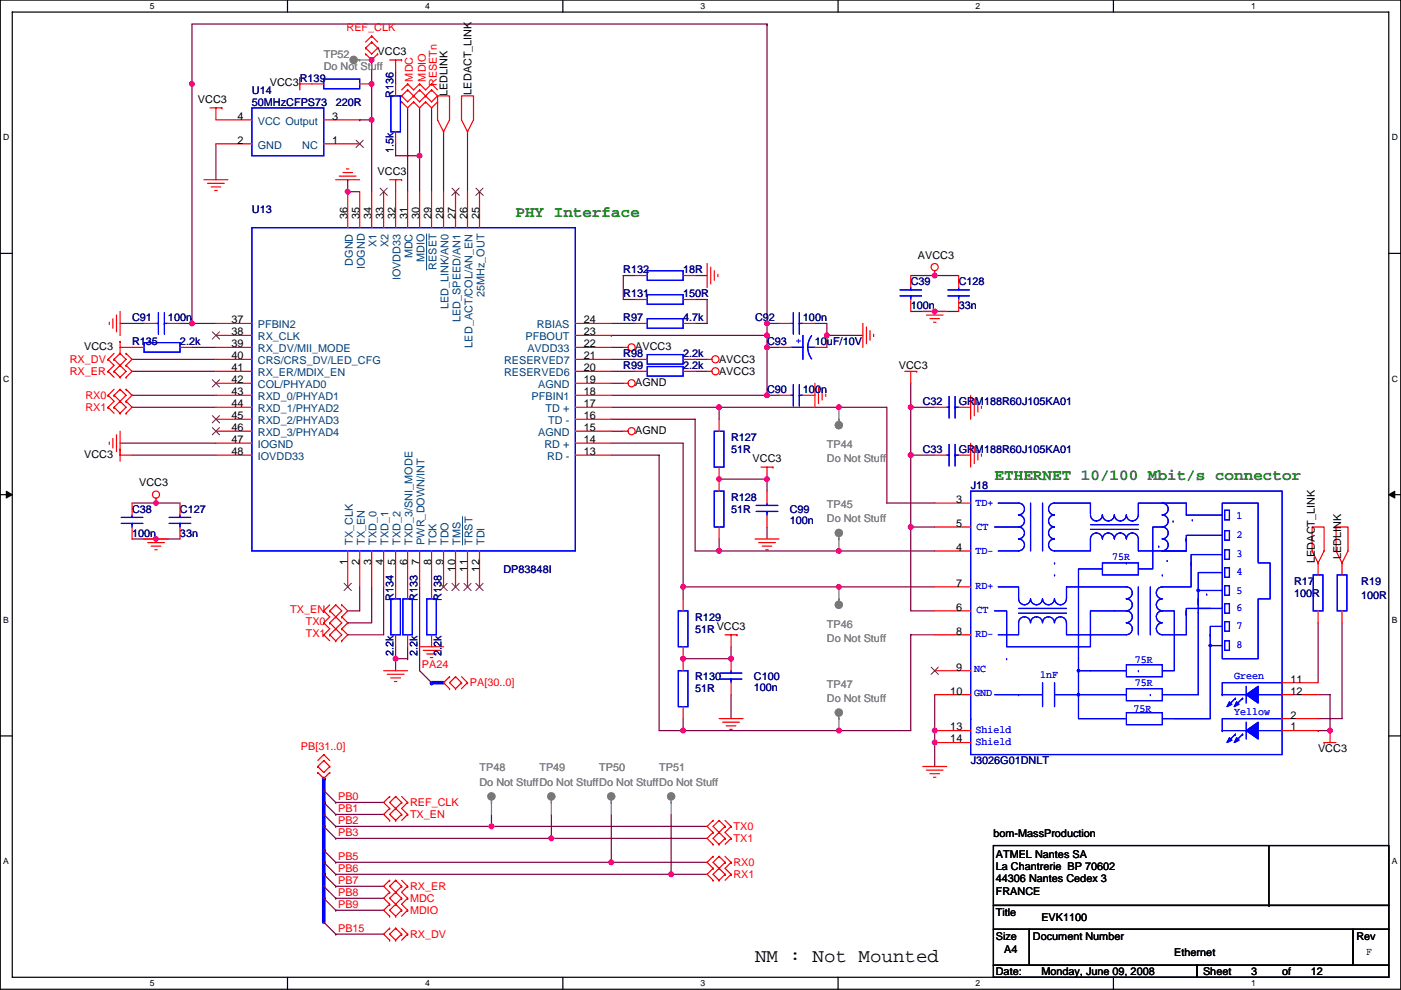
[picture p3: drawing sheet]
<svg xmlns="http://www.w3.org/2000/svg" width="297mm" height="210mm" viewBox="0 0 297 210" stroke-linecap="round" stroke-linejoin="round" font-family="sans-serif">
<path d="M.1 0h296.9v209.8h-296.9zM2.6 2.6h291.8v204.7h-291.8z" fill="none" stroke="#000" stroke-width=".25"/>
<g fill="#fff">
<path d="M31.8 .3h1v2h-1z"/>
<path d="M31.8 207.5h1v2.1h-1z"/>
</g>
<path d="M61 0v2.6M61 207.3v2.5" fill="none" stroke="#000" stroke-width=".25"/>
<g fill="#fff">
<path d="M90.1 .3h1v2h-1z"/>
<path d="M90.1 207.5h1v2.1h-1z"/>
</g>
<path d="M119.3 0v2.6M119.3 207.3v2.5" fill="none" stroke="#000" stroke-width=".25"/>
<g fill="#fff">
<path d="M148.5 .3h1v2h-1z"/>
<path d="M148.5 207.5h1v2.1h-1z"/>
</g>
<path d="M177.7 0v2.6M177.7 207.3v2.5" fill="none" stroke="#000" stroke-width=".25"/>
<g fill="#fff">
<path d="M206.9 .3h1v2h-1z"/>
<path d="M206.9 207.5h1v2.1h-1z"/>
</g>
<path d="M236.1 0v2.6M236.1 207.3v2.5" fill="none" stroke="#000" stroke-width=".25"/>
<g fill="#fff">
<path d="M265.2 .3h1v2h-1z"/>
<path d="M265.2 207.5h1v2.1h-1z"/>
<path d="M.7 28.2h1.3v2h-1.3z"/>
<path d="M295.1 28.2h1.3v2h-1.3z"/>
<path d="M.7 79.3h1.3v2.1h-1.3z"/>
<path d="M295.1 79.3h1.3v2.1h-1.3z"/>
</g>
<path d="M.1 53.7h2.5M294.4 53.7h2.6" fill="none" stroke="#000" stroke-width=".25"/>
<g fill="#fff">
<path d="M.7 130.5h1.2v2h-1.2z"/>
<path d="M295.1 130.5h1.2v2h-1.2z"/>
</g>
<path d="M.1 104.9h2.5M294.4 104.9h2.6" fill="none" stroke="#000" stroke-width=".25"/>
<path d="M1.3 104.2l1.3 .7-1.3 .7zM294.4 104.9l1.3-.7v1.4z" fill="#000" stroke="#000" stroke-width=".21"/>
<g fill="#fff">
<path d="M.7 181.7h1.2v2h-1.2z"/>
<path d="M295.1 181.7h1.2v2h-1.2z"/>
</g>
<path d="M.1 156.1h2.5M294.4 156.1h2.6M210.6 179.3h83.8v12.7h-83.8zM269 179.3v12.7M210.6 192h83.8v5.1h-83.8zM210.6 197.1h7.6v7.6h-7.6zM218.2 197.1h68.6v7.6h-68.6zM269 192h.1M286.8 197.1h7.6v7.6h-7.6zM210.6 204.7h43.2v2.6h-43.2zM253.8 204.7h40.6v2.6h-40.6z" fill="none" stroke="#000" stroke-width=".25"/>
<g fill="none" stroke="#800040" stroke-width=".25">
<path d="M40.7 17.8h.1M40.7 17.8v50.8M78.8 17.8h.1M78.8 12.7h.1M78.8 12.7v12.7M83.9 15.3v2.5M162.6 5.1h.1M162.6 5.1h-121.9v12.7M162.6 5.1v63.5M45.8 30.5v7.6M73.7 38.1v2.6h2.6M73.7 38.1h.1"/>
<path d="M76.3 25.4h.1M76.3 25.4h2.5M78.8 25.4v15.3M83.9 30.5v2.5h5.1M86.4 22.9v17.8M89 33h.1M89 22.9v10.1M89 33v7.7M91.5 22.9v17.8M94 28v12.7M99.1 28v12.7M134.7 58.4h-2.6v5.1h2.6"/>
<path d="M147.4 58.4h2.5M193.1 58.4h5.1M198.2 58.4h.1M198.2 58.4h5.1M25.5 68.6h5M28 76.2h17.8M28 78.8h17.8M38.2 68.6h2.5M40.7 68.6h5.1M40.7 73.7h5.1M129.6 76.2h5.1M129.6 78.8h5.1"/>
<path d="M129.6 68.6h5.1M129.6 73.7h2.5M129.6 71.1h.1M129.6 71.1h33M147.4 78.8h2.5M147.4 76.2h2.5M147.4 63.5h2.5v5.1h-2.5M162.6 68.6h2.6M162.6 68.6v2.5M162.6 71.1v2.6h2.6M162.6 73.7h.1M162.6 73.7v10.1"/>
<path d="M172.8 68.6h2.5v2.5M175.3 71.1h7.6M175.3 71.1h.1M175.3 71.1v2.6M193.1 66.1h5.1M198.2 66.1h.1M198.2 66.1h5.1M25.5 94h20.3M28 83.8h17.8M28 86.4h17.8M28 96.5h17.8M129.6 88.9h17.8v28h5.1"/>
<path d="M129.6 94h15.2v30.5M129.6 96.5h10.2v58.5h5M129.6 81.3h2.5M129.6 83.8h33M129.6 86.4h22.9M129.6 91.5h2.5M152.5 86.4h35.5v20.3h10.2M152.5 86.4v2.5M152.5 86.4h.1M162.6 83.8h2.6M177.9 86.4h.1M193.1 86.4v43.2h5.1"/>
<path d="M193.1 96.5h.1M193.1 86.4h.1M193.1 96.5h5.1M193.1 81.3v5.1M193.1 86.4h5.1M28 106.7h5.1M28 114.3h5.1M33.1 106.7h.1M33.1 114.3h.1M33.1 106.7h5.1M33.1 114.3h5.1M152.5 101.6h.1"/>
<path d="M152.5 114.3v2.6M152.5 116.9h.1M152.5 116.9h45.7M152.5 101.6h10.1M162.6 101.6h.1M162.6 111.8v2.5M162.6 101.6v2.6M177.9 116.9h.1M193.1 111.8h5.1M193.1 111.8h.1M73.7 132.1h.1M76.3 124.5v5.1h-2.6"/>
<path d="M78.8 124.5v7.6h-5.1M81.3 124.5v10.1h-7.6M83.9 137.2v2.5M86.4 137.2v2.5M86.4 139.7h-2.5v2.6M86.4 139.7h.1M89 124.5h.1M89 124.5v17.8l2.5 2.5M144.8 124.5v2.5M144.8 139.7h.1M144.8 124.5h.1M144.8 124.5h53.4"/>
<path d="M155 137.2v2.5h-10.2M177.9 124.5h.1M198.2 134.6h-5.1v20.4h-48.3M279.5 132.1v12.7M284.5 132.1v20.3h-5M91.5 144.8h.1M144.8 152.4v2.6M144.8 155h.1M155 147.3v5.1M177.9 155h.1M198.2 147.3v7.7M198.2 157.5h.1"/>
<path d="M198.2 155h.1M198.2 155v7.6M279.5 155h.1M279.5 147.3h2.5v7.7h-2.5M68.6 170.2h.1M68.6 172.7h.1M68.6 175.3h.1M68.6 167.7h.1M68.6 170.2l2.6 2.5M68.6 172.7l2.6 2.6M68.6 175.3l2.6 2.5M68.6 167.7l2.6 2.5"/>
<path d="M71.2 172.7h.1M71.2 170.2h.1M71.2 175.3h.1M71.2 177.8h.1M71.2 172.7h10.1M71.2 170.2h10.1M104.2 175.3h.1M104.2 172.7v2.6h-33M104.2 175.3h45.7M116.9 177.8h.1M116.9 172.7v5.1h-45.7M116.9 177.8h33"/>
<path d="M129.6 172.7v10.2h-58.4M142.3 172.7v12.7h-71.1M68.6 180.4h.1M68.6 182.9h.1M68.6 185.4h.1M68.6 188h.1M68.6 190.5h.1M68.6 195.6h.1M68.6 180.4l2.6 2.5M68.6 182.9l2.6 2.5M68.6 185.4l2.6 2.6M68.6 188l2.6 2.5"/>
<path d="M68.6 190.5l2.6 2.6M68.6 195.6l2.6 2.5M71.2 188h.1M71.2 190.5h.1M71.2 193.1h.1M71.2 198.1h.1M71.2 182.9h.1M71.2 185.4h.1M71.2 188h10.1M71.2 190.5h10.1M71.2 193.1h10.1M71.2 198.1h10.1"/>
<path d="M129.6 182.9h.1M129.6 182.9h20.3M142.3 185.4h.1M142.3 185.4h7.6"/>
</g>
<g fill="#f0f" stroke="#f0f" stroke-width=".25">
<circle cx="193.1" cy="111.8" r=".5"/>
<circle cx="193.1" cy="96.5" r=".5"/>
<circle cx="198.2" cy="157.5" r=".5"/>
<circle cx="198.2" cy="154.9" r=".5"/>
<circle cx="193.1" cy="86.4" r=".5"/>
<circle cx="129.6" cy="182.9" r=".5"/>
<circle cx="142.3" cy="185.4" r=".5"/>
<circle cx="104.2" cy="175.3" r=".5"/>
<circle cx="116.9" cy="177.8" r=".5"/>
<circle cx="73.7" cy="40.6" r=".5"/>
<circle cx="162.6" cy="71.1" r=".5"/>
<circle cx="177.8" cy="86.4" r=".5"/>
<circle cx="177.8" cy="116.8" r=".5"/>
<circle cx="155" cy="139.7" r=".5"/>
<circle cx="144.8" cy="139.7" r=".5"/>
<circle cx="152.4" cy="101.6" r=".5"/>
<circle cx="177.8" cy="154.9" r=".5"/>
<circle cx="162.6" cy="101.6" r=".5"/>
<circle cx="177.8" cy="124.5" r=".5"/>
<circle cx="175.3" cy="71.1" r=".5"/>
<circle cx="162.6" cy="83.8" r=".5"/>
<circle cx="162.6" cy="73.7" r=".5"/>
<circle cx="282" cy="154.9" r=".5"/>
<circle cx="88.9" cy="33" r=".5"/>
<circle cx="162.6" cy="68.6" r=".5"/>
<circle cx="40.7" cy="68.6" r=".5"/>
<circle cx="40.7" cy="17.8" r=".5"/>
<circle cx="83.9" cy="139.7" r=".5"/>
<circle cx="33.1" cy="106.7" r=".5"/>
<circle cx="33.1" cy="114.3" r=".5"/>
<circle cx="198.2" cy="58.4" r=".5"/>
<circle cx="198.2" cy="66" r=".5"/>
<circle cx="78.8" cy="25.4" r=".5"/>
<circle cx="78.8" cy="17.8" r=".5"/>
<circle cx="152.4" cy="86.4" r=".5"/>
<circle cx="152.4" cy="116.8" r=".5"/>
<circle cx="144.8" cy="154.9" r=".5"/>
<circle cx="144.8" cy="124.5" r=".5"/>
<circle cx="78.8" cy="12.7" r=".5"/>
</g>
<path d="M91.5 144.8h.1M91.5 144.8h2.5M68.6 170.2h.1M68.6 170.2v15.2M68.6 165.1v5.1M68.6 165.1h.1M68.6 185.4v10.2M68.6 185.4h.1" fill="none" stroke="#00f" stroke-width=".76"/>
<g fill="none" stroke="#f00" stroke-width=".25">
<path d="M63.6 17.8h5M63.6 16.5h.1M63.6 16.5v2.6M76.3 17.8h2.5M77.5 11.5h.1M77.5 10.2h.1M77.5 11.5l1.3 1.2 1.3-1.2M77.5 10.2l1.3 1.3 1.3-1.3M78.8 7.6h.1M78.8 8.9h.1M78.8 7.6l1.3 1.3M78.8 8.9l1.3 1.3"/>
<path d="M78.8 8.9l-1.3 1.3M78.8 7.6l-1.3 1.3M80.1 11.5h.1M80.1 10.2h.1M82.6 12.7h2.6M83.9 12.7v2.6M83.9 17.8v2.5M85.2 12.7h.1M86.4 17.8h.1M86.4 19.1h.1M86.4 19.1l2.6 2.5 2.5-2.5M86.4 17.8l1.3 1.3 1.3-1.3"/>
<path d="M86.4 19.1l-1.2 1.2M86.4 17.8l-1.2 1.3M89 17.8h.1M89 19.1h.1M89 19.1l2.5 2.5 1.3-1.3M89 17.8l1.2 1.3 1.3-1.3M89 19.1l-2.6 2.5-1.2-1.3M91.5 17.8h.1M91.5 19.1h.1M91.5 17.8l1.3 1.3M91.5 19.1l1.3 1.2M43.2 38.1h5.1"/>
<path d="M44 38.9h3.6M44.5 22.9h2.6M44.8 39.6h2M45.8 22.9v2.5h7.6M45.8 30.5h7.6M47.1 22.9h.1M68.6 30.5h7.7M68.6 25.4h7.7M71.2 38.1h5.1M71.9 37.4h3.6M72.7 36.6h2M73.5 35.8h.5"/>
<path d="M82.6 38.1h2.6M83.9 38.1v10.2M83.9 28v2.5M85.2 38.1h.1M85.2 21.6h.1M85.2 20.3h.1M85.2 21.6l1.2 1.3 1.3-1.3M87.7 21.6h.1M87.7 20.3h.1M87.7 21.6l1.3 1.3 1.2-1.3M90.2 21.6h.1M90.2 20.3h.1"/>
<path d="M90.2 21.6l1.3 1.3 1.3-1.3M92.8 20.3h2.5v5.1l-1.3 2.6-1.2-2.6zM92.8 21.6h.1M92.8 20.3h.1M94 28h.1M97.9 20.3h2.5v5.1l-1.3 2.6-1.2-2.6zM99.1 28h.1M45.5 40.4h.5M73.7 40.7v7.6M76.3 40.7v7.6M78.8 40.7v7.6M81.3 40.7v7.6"/>
<path d="M86.4 40.7v7.6M89 40.7v7.6M91.5 40.7v7.6M94 40.7v7.6M96.6 40.7v7.6M99.1 40.7v7.6M101.7 40.7v7.6M134.7 58.4h2.5M144.8 58.4h2.6M149.9 55.9v5.1M150.7 56.7v3.5M151.4 57.4v2.1"/>
<path d="M152.2 58.2v.5M193.1 58.4v2.6M198.2 57.4v1M203.3 58.4v2.6M22.9 78.8h.1M22.9 76.2h.1M22.9 78.8l1.3 1.2M22.9 76.2l1.3 1.3-1.3 1.3M23.2 68.3v.6M23.9 67.6v2M24.2 78.8h.1M24.2 76.2h.1"/>
<path d="M24.2 76.2l2.5 2.6-1.2 1.2M24.2 78.8l1.3 1.2M24.2 75l-1.3 1.2M24.7 66.8v3.6M25.5 66.1v5M25.5 73.7h5M25.5 72.4h.1M25.5 77.5h.1M25.5 75h.1M25.5 72.4v2.6M25.5 75l1.2 1.2-2.5 2.6M25.5 75l-1.3 1.2"/>
<path d="M26.7 77.5h.1M26.7 75h.1M26.7 77.5l1.3 1.3-1.3 1.2M26.7 75l1.3 1.2-1.3 1.3M30.5 68.6h2.6M35.6 68.6h2.6M38.2 73.7h2.5M45.8 78.8h7.6M45.8 73.7h7.6M45.8 68.6h7.6M45.8 76.2h7.6M45.8 71.1h7.6"/>
<path d="M122 78.8h7.6M122 73.7h7.6M122 68.6h7.6M122 76.2h7.6M122 71.1h7.6M132.1 73.7h1.1M134.7 78.8h2.5M134.7 68.6h2.5M134.7 76.2h2.5M134.7 63.5h2.5M144.8 78.8h2.6M144.8 68.6h2.6"/>
<path d="M144.8 76.2h2.6M144.8 63.5h2.6M149.9 78.8h1M149.9 76.2h1M165.2 73.7h2.5M165.2 68.6h2.5M170.2 68.6h2.6M172.8 73.7h2.5M182.9 68.6v5.1M183.7 69.4v3.5M184.5 70.1v2.1M185.2 70.9v.5"/>
<path d="M191.8 78.8h2.6M193.1 78.8v2.5M193.1 63.5v2.6M194.4 78.8h.1M195.6 66.1h5.1M196.4 66.8h3.6M197.2 67.6h2M197.9 68.3h.5M203.3 63.5v2.6M22.9 86.4h.1M22.9 83.8h.1M22.9 86.4l1.3 1.3"/>
<path d="M22.9 83.8l1.3 1.3-1.3 1.3M23.2 93.7v.6M23.9 93v2M24.2 86.4h.1M24.2 83.8h.1M24.2 83.8l2.5 2.6-1.2 1.3M24.2 86.4l1.3 1.3M24.2 82.6l-1.3 1.2M24.7 92.2v3.6M25.5 91.5v5h2.5M25.5 95.3h.1M25.5 87.7h.1"/>
<path d="M25.5 85.1h.1M25.5 82.6h.1M25.5 80h.1M25.5 95.3v2.5M25.5 82.6l1.2 1.2-2.5 2.6M25.5 82.6l-1.3 1.2M26.7 85.1h.1M26.7 87.7h.1M26.7 82.6h.1M26.7 80h.1M26.7 85.1l1.3 1.3-1.3 1.3M26.7 82.6l1.3 1.2-1.3 1.3"/>
<path d="M45.8 86.4h7.6M45.8 96.5h7.6M45.8 83.8h7.6M45.8 94h7.6M45.8 91.5h7.6M45.8 88.9h7.6M45.8 81.3h7.6M122 86.4h7.6M122 96.5h7.6M122 83.8h7.6M122 94h7.6M122 91.5h7.6"/>
<path d="M122 88.9h7.6M122 81.3h7.6M132.1 81.3h1.1M132.1 91.5h1.1M152.5 88.9v2.6M152.5 99.1v5.1M161.4 99.1h2.5M162.6 99.1v2.5M163.9 99.1h.1M165.2 83.8h2.5M170.2 83.8h2.6M172.8 81.3v5.1"/>
<path d="M173.5 82.1v3.5M174.3 82.8v2.1M175.1 83.6v.5M198.2 86.4h2.5M198.2 96.5h2.5M203.3 86.4h2.5M203.3 96.5h2.5M205.8 83.8v5.1M205.8 94v5.1M206.6 84.6v3.6M206.6 94.8v3.5M207.3 85.4v2"/>
<path d="M207.3 95.5v2.1M208.1 86.1v.5M208.1 96.3v.5M28 106.7v2.5M28 111.8v2.5M30.5 114.3h5.1M31.3 115.1h3.6M32.1 115.8h2M32.8 116.6h.5M33.1 105.7v1M38.2 106.7v2.5M38.2 111.8v2.5"/>
<path d="M73.7 116.9v7.6M76.3 116.9v7.6M78.8 116.9v7.6M81.3 116.9v7.6M83.9 116.9v10.1M86.4 116.9v10.1M89 116.9v7.6M91.5 116.9v10.1M94 116.9v7.6M96.6 116.9v7.6M99.1 116.9v7.6M101.7 116.9v7.6"/>
<path d="M152.5 111.8v2.5M160.1 114.3h5.1M160.8 115.1h3.6M161.6 115.8h2M162.4 116.6h.5M162.6 104.2v2.5M162.6 109.2v2.6M198.2 106.7h7.6M198.2 116.9h7.6M198.2 111.8h7.6M278.2 111.8h2.5v5.1l-1.2 2.5-1.3-2.5zM279.5 119.4h.1"/>
<path d="M279.5 119.4v2.5M283.3 111.8h2.5v5.1l-1.3 2.5-1.2-2.5zM284.5 119.4h.1M284.5 119.4v2.5M68.6 132.1h.1M68.6 134.6h.1M68.6 129.6h.1M68.6 132.1l1.3 1.3-1.3 1.2M68.6 129.6l1.3 1.2-1.3 1.3M68.6 134.6l1.3 1.3M69.9 132.1h.1M69.9 134.6h.1"/>
<path d="M69.9 129.6h.1M69.9 129.6l2.6 2.5-2.6 2.5M69.9 132.1l2.6 2.5-1.3 1.3M69.9 134.6l1.3 1.3M69.9 128.3l-1.3 1.3M71.2 133.4h.1M71.2 130.8h.1M71.2 135.9h.1M71.2 128.3h.1M71.2 128.3l1.3 1.3-2.6 2.5M71.2 128.3l-1.3 1.3M72.5 130.8h.1"/>
<path d="M72.5 133.4h.1M72.5 135.9h.1M72.5 128.3h.1M72.5 130.8l1.2 1.3-1.2 1.3M72.5 133.4l1.2 1.2-1.2 1.3M72.5 128.3l1.2 1.3-1.2 1.2M83.9 134.6v2.6M86.4 134.6v2.6M89 137.2h5M89.7 137.9h3.6M90.5 138.7h2M91.2 139.5h.6"/>
<path d="M91.5 134.6v2.6M144.8 127v2.6M144.8 137.2v5.1M153.7 134.6h2.6M155 134.6v2.6M155 139.7v2.6M156.3 134.6h.1M198.2 134.6h7.6M198.2 124.5h7.6M198.2 129.6h7.6M279.5 129.6v2.5M284.5 129.6v2.5"/>
<path d="M81.3 142.3h5.1M82.1 143h3.6M82.9 143.8h2M83.6 144.5h.5M95.3 143.5h.1M95.3 146.1h.1M95.3 143.5l-1.3 1.3 1.3 1.3M96.6 146.1h.1M96.6 143.5h.1M96.6 143.5l-1.3 1.3 1.3 1.3M96.6 143.5l1.3 1.3M97.9 144.8h.1"/>
<path d="M97.9 144.8l-1.3 1.3M97.9 143.5l1.2 1.3M99.1 144.8h.1M99.1 144.8l-1.2 1.3M144.8 149.9v2.5M152.5 152.4h5M153.2 153.2h3.6M154 153.9h2M154.7 154.7h.6M155 144.8v2.5M198.2 157.5h7.6M198.2 147.3h7.6"/>
<path d="M198.2 155h7.6M198.2 142.3h7.6M271.8 147.3h7.7M271.8 144.8h7.7M271.8 155h7.7M271.8 152.4h7.7M280.7 157.5h.1M280.7 157.5h2.6M282 155v2.5M67.4 163.9h.1M67.4 162.6h.1M67.4 163.9l1.2 1.2 1.3-1.2"/>
<path d="M67.4 162.6l1.2 1.3 1.3-1.3M68.6 160h.1M68.6 161.3h.1M68.6 160l1.3 1.3M68.6 161.3l1.3 1.3M68.6 161.3l-1.2 1.3M68.6 160l-1.2 1.3M69.9 163.9h.1M69.9 162.6h.1M82.6 171.5h.1M82.6 174h.1M82.6 168.9h.1"/>
<path d="M82.6 171.5l-1.3 1.2 1.3 1.3M82.6 168.9l-1.3 1.3 1.3 1.3M83.9 174h.1M83.9 171.5h.1M83.9 168.9h.1M83.9 168.9l-1.3 1.3 2.6 2.5M83.9 168.9l1.3 1.3M85.2 172.7h.1M85.2 170.2h.1M85.2 170.2l-2.6 2.5 1.3 1.3M85.2 172.7l-1.3 1.3M85.2 168.9l1.2 1.3"/>
<path d="M86.4 172.7h.1M86.4 170.2h.1M86.4 172.7l-1.2 1.3M86.4 170.2l-1.2 1.3 1.2 1.2M151.2 174h.1M151.2 176.6h.1M151.2 179.1h.1M151.2 174l-1.3 1.3 1.3 1.3M151.2 176.6l-1.3 1.2 1.3 1.3M152.5 176.6h.1M152.5 174h.1M152.5 179.1h.1"/>
<path d="M152.5 174l-1.3 1.3 1.3 1.3M152.5 174l1.2 1.3M152.5 176.6l1.2 1.2M153.7 175.3h.1M153.7 177.8h.1M153.7 175.3l-2.5 2.5 1.3 1.3M153.7 174l1.3 1.3M153.7 177.8l-1.2 1.3M155 175.3h.1M155 177.8h.1M155 175.3l-1.3 1.3 1.3 1.2M155 177.8l-1.3 1.3"/>
<path d="M195.6 162.6h5.1M196.4 163.3h3.6M197.2 164.1h2M197.9 164.9h.5M82.6 186.7h.1M82.6 189.3h.1M82.6 191.8h.1M82.6 194.3h.1M82.6 196.9h.1M82.6 199.4h.1M82.6 186.7l-1.3 1.3 1.3 1.3M82.6 191.8l-1.3 1.3 1.3 1.2"/>
<path d="M82.6 189.3l-1.3 1.2 1.3 1.3M82.6 196.9l-1.3 1.2 1.3 1.3M83.9 189.3h.1M83.9 186.7h.1M83.9 191.8h.1M83.9 194.3h.1M83.9 199.4h.1M83.9 196.9h.1M83.9 186.7l-1.3 1.3 2.6 2.5M83.9 186.7l1.3 1.3M83.9 196.9l-1.3 1.2 1.3 1.3M83.9 196.9l1.3 1.2"/>
<path d="M85.2 188h.1M85.2 190.5h.1M85.2 193.1h.1M85.2 198.1h.1M85.2 188l-2.6 2.5 2.6 2.6M85.2 186.7l1.2 1.3M85.2 190.5l-2.6 2.6 1.3 1.2M85.2 196.9l1.2 1.2M85.2 193.1l-1.3 1.2M85.2 198.1l-1.3 1.3M86.4 188h.1M86.4 190.5h.1"/>
<path d="M86.4 193.1h.1M86.4 198.1h.1M86.4 190.5l-1.2 1.3 1.2 1.3M86.4 188l-1.2 1.3 1.2 1.2M86.4 193.1l-1.2 1.2M86.4 198.1l-1.2 1.3M151.2 184.2h.1M151.2 186.7h.1M151.2 181.6h.1M151.2 181.6l-1.3 1.3 1.3 1.3M151.2 184.2l-1.3 1.2 1.3 1.3M152.5 186.7h.1"/>
<path d="M152.5 184.2h.1M152.5 181.6h.1M152.5 181.6l-1.3 1.3 2.5 2.5M152.5 181.6l1.2 1.3M153.7 185.4h.1M153.7 182.9h.1M153.7 181.6l1.3 1.3M153.7 182.9l-2.5 2.5 1.3 1.3M153.7 185.4l-1.2 1.3M155 185.4h.1M155 182.9h.1M155 185.4l-1.3 1.3"/>
<path d="M155 182.9l-1.3 1.3 1.3 1.2"/>
<circle cx="198.2" cy="56.6" r=".76"/>
<circle cx="133.9" cy="73.7" r=".76"/>
<circle cx="151.7" cy="76.2" r=".76"/>
<circle cx="151.7" cy="78.7" r=".76"/>
<circle cx="133.9" cy="81.3" r=".76"/>
<circle cx="133.9" cy="91.4" r=".76"/>
<circle cx="33.1" cy="104.9" r=".76"/>
</g>
<g fill="#808080" stroke="#808080" stroke-width=".25">
<circle cx="177.8" cy="90.2" r=".76"/>
<circle cx="142.3" cy="168.9" r=".76"/>
<circle cx="116.9" cy="168.9" r=".76"/>
<circle cx="177.8" cy="151.1" r=".76"/>
<circle cx="177.8" cy="113" r=".76"/>
<circle cx="75" cy="12.7" r=".76"/>
<circle cx="129.6" cy="168.9" r=".76"/>
<circle cx="104.2" cy="168.9" r=".76"/>
<circle cx="177.8" cy="128.3" r=".76"/>
</g>
<g fill="none" stroke="#808080" stroke-width=".25">
<path d="M75.8 12.7h3M76.3 12.7h.1M177.9 88.9h.1M177.9 86.4v3M177.9 114.3h.1M177.9 113.8v3.1M177.9 127h.1M177.9 124.5v3M177.9 152.4h.1M177.9 151.9v3.1M104.2 170.2h.1M104.2 169.7v3"/>
<path d="M116.9 170.2h.1M116.9 169.7v3M129.6 170.2h.1M129.6 169.7v3M142.3 170.2h.1M142.3 169.7v3"/>
</g>
<g fill="none" stroke="#00f" stroke-width=".25">
<path d="M68.6 16.8h7.7v2h-7.7zM53.4 22.9h15.2v10.1h-15.2zM82.9 20.3h2v7.7h-2zM53.4 48.3h68.6v68.6h-68.6zM137.2 57.4h7.6v2.1h-7.6zM30.5 72.7h7.7v2h-7.7zM33.1 68.6h.5M33.6 66.3v4.6M34.9 66.3v4.6M34.9 68.6h.1M34.9 68.6h.7M137.2 67.6h7.6v2h-7.6z"/>
<path d="M137.2 75.2h7.6v2h-7.6zM137.2 62.5h7.6v2h-7.6zM137.2 77.7h7.6v2.1h-7.6zM167.7 73.7h2.5M167.7 68.6h.5M168.2 66.3v4.6M169.5 66.3v4.6M169.5 68.6h.1M169.5 68.6h.7M170.2 71.1v5.1M171.3 73.7h1.5M171.3 73.7l.1 1 .7 1.4"/>
<path d="M172.1 71.2l-.7 1.4-.1 1.1M190.8 62.8h4.6M190.8 61.5h4.6M193.1 61v.5M193.1 62.8h.1M193.1 62.8v.7M201 62.8h4.5M201 61.5h4.5M203.3 61v.5M203.3 62.8h.1M203.3 62.8v.7M151.4 91.5h2.1v7.6h-2.1z"/>
<path d="M167.7 83.8h.5M168.2 81.6v4.5M169.5 81.6v4.5M169.5 83.8h.1M169.5 83.8h.7M200.7 86.4h.5M200.7 96.5h.5M201.2 84.1v4.6M201.2 94.3v4.5M202.5 84.1v4.6M202.5 86.4h.1M202.5 94.3v4.5"/>
<path d="M202.5 96.5h.1M202.5 86.4h.8M202.5 96.5h.8M25.7 111h4.6M25.7 109.7h4.6M28 109.2v.5M28 111h.1M28 111v.8M35.9 111h4.5M35.9 109.7h4.5M38.2 109.2v.5M38.2 111h.1"/>
<path d="M38.2 111v.8M151.4 104.2h2.1v7.6h-2.1zM160.3 108.5h4.6M160.3 107.2h4.6M162.6 106.7v.5M162.6 108.5h.1M162.6 108.5v.7M205.8 104.2h66v55.8h-66zM210.9 111.8h5a1.26 1.26 0 0 1 1.3 1.2 1.26 1.26 0 0 1-1.3 1.3M211.6 106.7h4.3a1.27 1.27 0 0 1 1.3 1.3 1.27 1.27 0 0 1-1.3 1.2 1.26 1.26 0 0 1 1.3 1.3 1.26 1.26 0 0 1-1.3 1.3M211.6 116.9h4.4M215.9 114.3a1.26 1.26 0 0 1 1.3 1.3 1.26 1.26 0 0 1-1.3 1.2"/>
<path d="M218.5 106.7v10.2M221 106.7v10.2M223.6 111.8a1.26 1.26 0 0 0-1.3 1.2 1.26 1.26 0 0 0 1.3 1.3M223.6 114.3a1.26 1.26 0 0 0-1.3 1.3 1.26 1.26 0 0 0 1.3 1.2M223.6 119.4h.1M231.2 109v-2.3h-7.6a1.27 1.27 0 0 0-1.3 1.3 1.27 1.27 0 0 0 1.3 1.2 1.26 1.26 0 0 0-1.3 1.3 1.26 1.26 0 0 0 1.3 1.3M231.2 114.3a1.26 1.26 0 0 1 1.3-1.2 1.26 1.26 0 0 1 1.2 1.2M231.2 109.2a1.26 1.26 0 0 0 1.3 1.3 1.26 1.26 0 0 0 1.2-1.3M231.2 114.3v2.6h-7.6M231.2 111.3h10.2M231.2 112.3h10.2M233.7 114.3a1.26 1.26 0 0 1 1.3-1.2 1.26 1.26 0 0 1 1.3 1.2"/>
<path d="M233.7 109.2a1.26 1.26 0 0 0 1.3 1.3 1.26 1.26 0 0 0 1.3-1.3M233.7 119.4h7.7v2.5h-7.7zM236.3 109.2a1.26 1.26 0 0 0 1.2 1.3 1.26 1.26 0 0 0 1.3-1.3M236.3 114.3a1.26 1.26 0 0 1 1.2-1.2 1.26 1.26 0 0 1 1.3 1.2M238.8 119.4h.1M238.8 109.2a1.26 1.26 0 0 0 1.3 1.3 1.26 1.26 0 0 0 1.2-1.3M238.8 114.3a1.26 1.26 0 0 1 1.3-1.2 1.26 1.26 0 0 1 1.2 1.2M241.4 109.2v-2.5h10.1v2.5h7.6M241.4 114.3v2.6h10.1M245.7 115.8h.1M246.4 106.7a1.26 1.26 0 0 1 1.3 1.3 1.26 1.26 0 0 1-1.3 1.2 1.27 1.27 0 0 1 1.3 1.3 1.27 1.27 0 0 1-1.3 1.3M246.4 114.3a1.26 1.26 0 0 0 1.3-1.3 1.26 1.26 0 0 0-1.3-1.2h-2v8.9h-3"/>
<path d="M246.4 114.3a1.26 1.26 0 0 1 1.3 1.3 1.26 1.26 0 0 1-1.3 1.2M247.5 118.9h.1M248.7 110.5h.1M251.5 114.3h.1M251.5 114.3v2.6h-5.1M252.5 119.4v5.1h-6.1a1.27 1.27 0 0 0-1.2 1.3 1.27 1.27 0 0 0 1.2 1.2 1.26 1.26 0 0 0-1.2 1.3 1.26 1.26 0 0 0 1.2 1.2M252.8 110.3h.1M259.1 106.7h7.7v12.7h2.5v7.6h-2.5v12.7h-7.7zM259.1 113.6h-7.6v1.2M259.1 117.6h-6.6v2.3M259.6 108.2h1.1v2.1h-1.1zM259.6 112.5h1.1v2.1h-1.1z"/>
<path d="M259.6 116.6h1.1v2h-1.1zM82.9 127h2v7.6h-2zM85.4 127h2v7.6h-2zM90.5 127h2v7.6h-2zM143.8 129.6h2.1v7.6h-2.1zM210.9 129.6h2.5v7.6h17.8v-7.6h7.6M211.6 134.6h4.4v-2.5a1.26 1.26 0 0 1 1.2-1.3 1.26 1.26 0 0 1 1.3 1.3 1.27 1.27 0 0 1 1.2-1.3 1.27 1.27 0 0 1 1.3 1.3 1.27 1.27 0 0 1 1.3-1.3 1.27 1.27 0 0 1 1.3 1.3 1.27 1.27 0 0 1 1.2-1.3 1.27 1.27 0 0 1 1.3 1.3v2.5h12.7M211.6 124.5h4.4v2.5a1.27 1.27 0 0 0 1.2 1.3 1.27 1.27 0 0 0 1.3-1.3 1.27 1.27 0 0 0 1.3 1.3 1.27 1.27 0 0 0 1.2-1.3 1.27 1.27 0 0 0 1.3 1.3 1.27 1.27 0 0 0 1.3-1.3 1.26 1.26 0 0 0 1.2 1.3 1.26 1.26 0 0 0 1.3-1.3v-2.5h12.7M213.4 139.7h.1M216 129.1h10.1M216 130.1h10.1M223.6 121.9h.1"/>
<path d="M233.7 120.7h-5v31.7h10.1M238.8 124.5a1.27 1.27 0 0 1 1.3 1.3 1.27 1.27 0 0 1-1.3 1.2 1.27 1.27 0 0 1 1.3 1.3 1.27 1.27 0 0 1-1.3 1.3 1.26 1.26 0 0 1 1.3 1.2 1.26 1.26 0 0 1-1.3 1.3 1.27 1.27 0 0 1 1.3 1.2 1.27 1.27 0 0 1-1.3 1.3M241.4 124.5v10.1M243.9 124.5v10.1M246.4 129.6a1.27 1.27 0 0 0-1.2 1.2 1.27 1.27 0 0 0 1.2 1.3 1.26 1.26 0 0 0-1.2 1.3 1.26 1.26 0 0 0 1.2 1.2h5.1v-5M246.4 121.9h.1M246.4 129.6h2.6v12.7h-2.6M254.1 129.8h.1M254.1 129.1h5M254.1 127v20.3h-7.7M254.1 125.2h5M255.8 126h.1"/>
<path d="M256.6 129.1h-5.1v1.5M256.6 134.6v17.8h-10.2M256.6 136.9h2.5M259.1 132.9h-2.5v2M259.1 121.4h-5v6.9M259.6 120.4h1.1v2h-1.1zM259.6 124.2h1.1v2.1h-1.1zM259.6 128h1.1v2.1h-1.1zM259.6 131.8h1.1v2.1h-1.1zM259.6 135.9h1.1v2h-1.1zM278.4 121.9h2.1v7.7h-2.1zM283.5 121.9h2.1v7.7h-2.1z"/>
<path d="M143.8 142.3h2.1v7.6h-2.1zM152.7 144h4.6M152.7 142.8h4.6M155 142.3v.5M155 144h.1M155 144v.8M205.8 152.4h.1M210.9 147.3h10.1M216 147.3h.1M221 144.8v5.1M223.6 147.3h15.2M223.6 144.8v5.1"/>
<path d="M228.7 142.3h10.1M238.8 151.2h7.6v2.5h-7.6zM238.8 146.1h7.6v2.5h-7.6zM238.8 141h7.6v2.5h-7.6zM241.4 142.3h.1M243.9 147.3h.1M249 152.4h7.6M259.1 155h.1M259.1 147.3h.1M259.1 155h5.1M259.1 147.3h5.1M261.9 155.7h.1"/>
<path d="M261.9 148.1h.1M261.9 155.7l-1.5 1.5M261.9 148.1l-1.5 1.5M263.5 155.7h.1M263.5 148.1h.1M263.5 155.7l-1.6 1.5M263.5 148.1l-1.6 1.5M264.2 153.2v3.5M264.2 145.6v3.5M266.8 155h5M266.8 147.3h5M271.8 144.8h-12.7v2.5"/>
<path d="M271.8 152.4h-12.7v2.6"/>
</g>
<g fill="none" stroke="#804000" stroke-width=".21">
<path d="M75.5 29.7l1.5 1.6M77 29.7l-1.5 1.6M80.6 39.9l1.5 1.5M82.1 39.9l-1.5 1.5M95.8 39.9l1.6 1.5M97.3 39.9l-1.5 1.5M100.9 39.9l1.5 1.5M102.4 39.9l-1.5 1.5M45 70.4l1.6 1.5M46.5 70.4l-1.5 1.5M45 80.5l1.6 1.6M45 88.2l1.6 1.5"/>
<path d="M45 90.7l1.6 1.5M46.5 90.7l-1.5 1.5M46.5 80.5l-1.5 1.6M46.5 88.2l-1.5 1.5M73 123.7l1.5 1.6M74.5 123.7l-1.6 1.6M93.3 123.7l1.5 1.6M94.8 123.7l-1.5 1.6M95.8 123.7l1.6 1.6M97.3 123.7l-1.5 1.6M98.4 123.7l1.5 1.6M99.9 123.7l-1.6 1.6"/>
<path d="M100.9 123.7l1.5 1.6M102.4 123.7l-1.5 1.6M197.4 141.5l1.6 1.5M198.9 141.5l-1.5 1.5"/>
</g>
<g fill="#00f" stroke="#00f" stroke-width=".25">
<path d="M264.2 155l2.6-1.8v3.5z" fill-rule="evenodd"/>
<path d="M260.7 156.5l.5 .5-1 .5z" fill-rule="evenodd"/>
<path d="M262.2 156.5l.5 .5-1 .5z" fill-rule="evenodd"/>
<path d="M264.2 147.3l2.6-1.7v3.5z" fill-rule="evenodd"/>
<path d="M260.7 148.9l.5 .5-1 .5z" fill-rule="evenodd"/>
<path d="M262.2 148.9l.5 .5-1 .5z" fill-rule="evenodd"/>
<path d="M264.2 155l2.6-1.8v3.5z" fill-rule="evenodd"/>
<path d="M260.7 156.5l.5 .5-1 .5z" fill-rule="evenodd"/>
<path d="M262.2 156.5l.5 .5-1 .5z" fill-rule="evenodd"/>
<path d="M264.2 147.3l2.6-1.7v3.5z" fill-rule="evenodd"/>
<path d="M260.7 148.9l.5 .5-1 .5z" fill-rule="evenodd"/>
<path d="M262.2 148.9l.5 .5-1 .5z" fill-rule="evenodd"/>
<circle cx="228.7" cy="142.2" r=".24"/>
<circle cx="228.7" cy="147.3" r=".24"/>
<circle cx="256.6" cy="136.9" r=".24"/>
<circle cx="254.1" cy="125.2" r=".24"/>
</g>
<path d="M90.4 49.6v7.7M98.1 109.6v6" fill="none" stroke="#004080" stroke-width=".21"/>
<text font-size="4.1" x="160.1" y="203.9">NM : Not Mounted</text>
<g font-size="3.3" fill="#008000">
<text x="109.3" y="46">PHY Interface</text>
<text x="210.9" y="101.8">ETHERNET 10/100 Mbit/s connector</text>
</g>
<g font-size="2.3" fill="#f00">
<text x="73.5" y="6.6">REF_CLK</text>
<text x="87.5" y="17.3" transform="rotate(-90 87.5 17.3)">MDC</text>
<text x="90.3" y="17.3" transform="rotate(-90 90.3 17.3)">MDIO</text>
<text x="92.6" y="18.3" transform="rotate(-90 92.6 18.3)">RESETn</text>
<text x="14.8" y="77">RX_DV</text>
<text x="14.8" y="79.5">RX_ER</text>
<text x="18.1" y="87.2">RX1</text>
<text x="18.1" y="84.6">RX0</text>
<text x="61.5" y="130.1">TX_EN</text>
<text x="64.8" y="132.6">TX0</text>
<text x="64.8" y="135.2">TX1</text>
<text x="89.5" y="141.8">PA24</text>
<text x="99.6" y="145.6">PA[30..0]</text>
<text x="63.8" y="159">PB[31..0]</text>
<text x="71.7" y="172.2">PB1</text>
<text x="71.7" y="169.7">PB0</text>
<text x="86.9" y="173.5">TX_EN</text>
<text x="86.9" y="171">REF_CLK</text>
<text x="71.7" y="174.8">PB2</text>
<text x="71.7" y="177.3">PB3</text>
<text x="155.5" y="176.1">TX0</text>
<text x="155.5" y="178.6">TX1</text>
<text x="71.7" y="182.4">PB5</text>
<text x="71.7" y="184.9">PB6</text>
<text x="155.5" y="183.7">RX0</text>
<text x="71.7" y="187.5">PB7</text>
<text x="71.7" y="190">PB8</text>
<text x="86.9" y="188.8">RX_ER</text>
<text x="86.9" y="191.3">MDC</text>
<text x="155.5" y="186.2">RX1</text>
<text x="71.7" y="192.6">PB9</text>
<text x="71.7" y="197.6">PB15</text>
<text x="86.9" y="193.8">MDIO</text>
<text x="86.9" y="198.9">RX_DV</text>
</g>
<g font-size="2.3">
<text x="80.1" y="11.7">VCC3</text>
<text x="42" y="21.9">VCC3</text>
<text x="57.2" y="18.3">VCC3</text>
<text x="94.9" y="20.3" transform="rotate(-90 94.9 20.3)">LEDLINK</text>
<text x="100" y="20.1" transform="rotate(-90 100 20.1)">LEDACT_LINK</text>
<text x="50.4" y="25.4">4</text>
<text x="70.4" y="25.4">3</text>
<text x="50.4" y="30.5">2</text>
<text x="70.4" y="30.5">1</text>
<text x="80.1" y="37.1">VCC3</text>
<text x="73.7" y="46.5" transform="rotate(-90 73.7 46.5)">36</text>
<text x="76.2" y="46.5" transform="rotate(-90 76.2 46.5)">35</text>
<text x="78.8" y="46.5" transform="rotate(-90 78.8 46.5)">34</text>
<text x="81.3" y="46.5" transform="rotate(-90 81.3 46.5)">33</text>
<text x="83.9" y="46.5" transform="rotate(-90 83.9 46.5)">32</text>
<text x="86.4" y="46.5" transform="rotate(-90 86.4 46.5)">31</text>
<text x="88.9" y="46.5" transform="rotate(-90 88.9 46.5)">30</text>
<text x="91.5" y="46.5" transform="rotate(-90 91.5 46.5)">29</text>
<text x="94" y="46.5" transform="rotate(-90 94 46.5)">28</text>
<text x="96.6" y="46.5" transform="rotate(-90 96.6 46.5)">27</text>
<text x="99.1" y="46.5" transform="rotate(-90 99.1 46.5)">26</text>
<text x="101.6" y="46.5" transform="rotate(-90 101.6 46.5)">25</text>
<text x="194.6" y="54.9">AVCC3</text>
<text x="49.1" y="68.6">37</text>
<text x="49.1" y="71.1">38</text>
<text x="123.8" y="71.1">23</text>
<text x="123.8" y="68.6">24</text>
<text x="17.8" y="74.2">VCC3</text>
<text x="49.1" y="73.7">39</text>
<text x="49.1" y="76.2">40</text>
<text x="123.8" y="73.7">22</text>
<text x="123.8" y="76.2">21</text>
<text x="134.7" y="74.2">AVCC3</text>
<text x="152.5" y="77">AVCC3</text>
<text x="49.1" y="78.7">41</text>
<text x="49.1" y="81.3">42</text>
<text x="49.1" y="83.8">43</text>
<text x="123.8" y="81.3">19</text>
<text x="123.8" y="78.7">20</text>
<text x="123.8" y="83.8">18</text>
<text x="134.7" y="81.8">AGND</text>
<text x="152.5" y="79.5">AVCC3</text>
<text x="190.6" y="78.3">VCC3</text>
<text x="49.1" y="86.4">44</text>
<text x="49.1" y="88.9">45</text>
<text x="123.8" y="88.9">16</text>
<text x="123.8" y="86.4">17</text>
<text x="49.1" y="91.4">46</text>
<text x="49.1" y="94">47</text>
<text x="123.8" y="91.4">15</text>
<text x="123.8" y="94">14</text>
<text x="134.7" y="92">AGND</text>
<text x="17.8" y="97.1">VCC3</text>
<text x="49.1" y="96.5">48</text>
<text x="123.8" y="96.5">13</text>
<text x="159.6" y="98.1">VCC3</text>
<text x="29.5" y="103.2">VCC3</text>
<text x="202.8" y="106.7">3</text>
<text x="202.8" y="111.8">5</text>
<text x="73.7" y="119.9" transform="rotate(-90 73.7 119.9)">1</text>
<text x="76.2" y="119.9" transform="rotate(-90 76.2 119.9)">2</text>
<text x="78.8" y="119.9" transform="rotate(-90 78.8 119.9)">3</text>
<text x="81.3" y="119.9" transform="rotate(-90 81.3 119.9)">4</text>
<text x="83.9" y="119.9" transform="rotate(-90 83.9 119.9)">5</text>
<text x="86.4" y="119.9" transform="rotate(-90 86.4 119.9)">6</text>
<text x="88.9" y="119.9" transform="rotate(-90 88.9 119.9)">7</text>
<text x="91.5" y="119.9" transform="rotate(-90 91.5 119.9)">8</text>
<text x="94" y="119.9" transform="rotate(-90 94 119.9)">9</text>
<text x="202.8" y="116.8">4</text>
<text x="278.8" y="119.4" transform="rotate(-90 278.8 119.4)">LEDACT_LINK</text>
<text x="284.4" y="118.6" transform="rotate(-90 284.4 118.6)">LEDLINK</text>
<text x="96.6" y="121.2" transform="rotate(-90 96.6 121.2)">10</text>
<text x="99.1" y="121.2" transform="rotate(-90 99.1 121.2)">11</text>
<text x="101.6" y="121.2" transform="rotate(-90 101.6 121.2)">12</text>
<text x="202.8" y="124.5">7</text>
<text x="202.8" y="129.5">6</text>
<text x="202.8" y="134.6">8</text>
<text x="202.8" y="142.2">9</text>
<text x="201.5" y="147.3">10</text>
<text x="273.6" y="147.3">12</text>
<text x="273.6" y="144.8">11</text>
<text x="201.5" y="154.9">13</text>
<text x="273.6" y="154.9">1</text>
<text x="273.6" y="152.4">2</text>
<text x="201.5" y="157.5">14</text>
<text x="279.5" y="159.6">VCC3</text>
<text x="210.6" y="177.6">bom-MassProduction</text>
<text x="211.1" y="181.9">ATMEL Nantes SA</text>
<text x="211.1" y="184.5">La Chantrerie BP 70602</text>
<text x="211.1" y="187.2">44306 Nantes Cedex 3</text>
<text x="211.1" y="189.8">FRANCE</text>
<text x="211.1" y="194.4">Title</text>
<text x="220.8" y="195.4">EVK1100</text>
<text x="211.1" y="199.4">Size</text>
<text x="212.9" y="202.2">A4</text>
<text x="219" y="199.4">Document Number</text>
<text x="249" y="202.7">Ethernet</text>
<text x="287.6" y="199.4">Rev</text>
<text x="289.6" y="202.5">F</text>
<text x="211.1" y="206.8">Date:</text>
<text x="220.8" y="206.8">Monday, June 09, 2008</text>
<text x="255.1" y="206.8">Sheet</text>
<text x="265.2" y="206.8">3</text>
<text x="271.8" y="206.8">of</text>
<text x="277.9" y="206.8">12</text>
</g>
<g font-size="2.3" fill="#000080">
<text x="63.6" y="17.3">R139</text>
<text x="53.4" y="19.9">U14</text>
<text x="53.4" y="22.4">50MHzCFPS73</text>
<text x="71.2" y="22.4">220R</text>
<text x="83.5" y="20.8" transform="rotate(-90 83.5 20.8)">R136</text>
<text x="83.5" y="32.5" transform="rotate(-90 83.5 32.5)">1.5k</text>
<text x="53.4" y="45.3">U13</text>
<text x="132.1" y="58">R132</text>
<text x="144.8" y="58">18R</text>
<text x="132.1" y="63">R131</text>
<text x="144.8" y="63">150R</text>
<text x="193.1" y="60.5">C39</text>
<text x="193.1" y="65.6">100n</text>
<text x="203.3" y="60.5">C128</text>
<text x="203.3" y="65.6">33n</text>
<text x="28" y="68.1">C91</text>
<text x="35.6" y="68.1">100n</text>
<text x="132.1" y="68.1">R97</text>
<text x="144.8" y="68.1">4.7k</text>
<text x="160.1" y="68.1">C92</text>
<text x="170.2" y="68.1">100n</text>
<text x="28" y="73.2">R135</text>
<text x="38.2" y="73.2">2.2k</text>
<text x="132.1" y="75.7">R98</text>
<text x="144.8" y="75.7">2.2k</text>
<text x="162.6" y="73.2">C93</text>
<text x="172.8" y="73.2">10uF/10V</text>
<text x="132.1" y="78.3">R99</text>
<text x="144.8" y="78.3">2.2k</text>
<text x="162.6" y="83.4">C90</text>
<text x="170.2" y="83.4">100n</text>
<text x="195.6" y="85.9">C32</text>
<text x="203.3" y="85.9">GRM188R60J105KA01</text>
<text x="155" y="93.5">R127</text>
<text x="155" y="96.1">51R</text>
<text x="195.6" y="96.1">C33</text>
<text x="203.3" y="96.1">GRM188R60J105KA01</text>
<text x="155" y="106.2">R128</text>
<text x="205.8" y="103.7">J18</text>
<text x="28" y="108.8">C38</text>
<text x="28" y="113.8">100n</text>
<text x="38.2" y="108.8">C127</text>
<text x="38.2" y="113.8">33n</text>
<text x="155" y="108.8">51R</text>
<text x="167.4" y="108.8">C99</text>
<text x="167.4" y="111">100n</text>
<text x="106.7" y="121.5">DP83848I</text>
<text x="274.4" y="124">R17</text>
<text x="288.6" y="124">R19</text>
<text x="83.5" y="127.5" transform="rotate(-90 83.5 127.5)">R134</text>
<text x="88.5" y="127.5" transform="rotate(-90 88.5 127.5)">R133</text>
<text x="93.6" y="127.5" transform="rotate(-90 93.6 127.5)">R138</text>
<text x="147.4" y="131.6">R129</text>
<text x="274.4" y="126.5">100R</text>
<text x="288.6" y="127">100R</text>
<text x="147.4" y="134.2">51RVCC3</text>
<text x="83.5" y="139.2" transform="rotate(-90 83.5 139.2)">2.2k</text>
<text x="88.5" y="139.2" transform="rotate(-90 88.5 139.2)">2.2k</text>
<text x="93.6" y="139.2" transform="rotate(-90 93.6 139.2)">2.2k</text>
<text x="147.4" y="144.3">R130</text>
<text x="147.4" y="146.9">51R</text>
<text x="159.8" y="144.3">C100</text>
<text x="159.8" y="146.6">100n</text>
<text x="205.8" y="162.1">J3026G01DNLT</text>
</g>
<g font-size="2.3" fill="#808080">
<text x="68.6" y="12.2">TP52</text>
<text x="68.6" y="14.8">Do Not Stuff</text>
<text x="175.3" y="95">TP44</text>
<text x="175.3" y="98.1">Do Not Stuff</text>
<text x="175.3" y="107.7">TP45</text>
<text x="175.3" y="110.8">Do Not Stuff</text>
<text x="175.3" y="133.1">TP46</text>
<text x="175.3" y="136.2">Do Not Stuff</text>
<text x="175.3" y="145.8">TP47</text>
<text x="175.3" y="148.9">Do Not Stuff</text>
<text x="101.7" y="163.6">TP48</text>
<text x="101.7" y="166.7">Do Not StuffDo Not StuffDo Not StuffDo Not Stuff</text>
<text x="114.4" y="163.6">TP49</text>
<text x="127.1" y="163.6">TP50</text>
<text x="139.8" y="163.6">TP51</text>
</g>
<g font-size="2.3" fill="#004080">
<text x="54.7" y="26.5">VCC Output</text>
<text x="54.7" y="31.5">GND</text>
<text x="64.1" y="31.5">NC</text>
<text x="79.9" y="52.4" transform="rotate(-90 79.9 52.4)">X1</text>
<text x="82.4" y="52.4" transform="rotate(-90 82.4 52.4)">X2</text>
<text x="74.8" y="56.4" transform="rotate(-90 74.8 56.4)">DGND</text>
<text x="77.3" y="57.1" transform="rotate(-90 77.3 57.1)">IOGND</text>
<text x="84.9" y="59.5" transform="rotate(-90 84.9 59.5)">IOVDD33</text>
<text x="87.5" y="54.8" transform="rotate(-90 87.5 54.8)">MDC</text>
<text x="90" y="55.6" transform="rotate(-90 90 55.6)">MDIO</text>
<text x="92.6" y="57.3" transform="rotate(-90 92.6 57.3)">RESET</text>
<text x="95.1" y="65.6" transform="rotate(-90 95.1 65.6)">LED_LINK/AN0</text>
<text x="102.7" y="63" transform="rotate(-90 102.7 63)">25MHz_OUT</text>
<text x="54.7" y="69.6">PFBIN2</text>
<text x="97.6" y="68.3" transform="rotate(-90 97.6 68.3)">LED_SPEED/AN1</text>
<text x="113.9" y="69.6">RBIAS</text>
<text x="54.7" y="72.2">RX_CLK</text>
<text x="54.7" y="74.7">RX_DV/MII_MODE</text>
<text x="54.7" y="77.3">CRS/CRS_DV/LED_CFG</text>
<text x="100.2" y="73.7" transform="rotate(-90 100.2 73.7)">LED_ACT/COL/AN_EN</text>
<text x="106.9" y="77.3">RESERVED7</text>
<text x="111.4" y="72.2">PFBOUT</text>
<text x="111.8" y="74.7">AVDD33</text>
<text x="54.7" y="79.8">RX_ER/MDIX_EN</text>
<text x="54.7" y="82.3">COL/PHYAD0</text>
<text x="106.9" y="79.8">RESERVED6</text>
<text x="114.1" y="82.3">AGND</text>
<text x="54.7" y="84.9">RXD_0/PHYAD1</text>
<text x="54.7" y="87.4">RXD_1/PHYAD2</text>
<text x="54.7" y="90">RXD_2/PHYAD3</text>
<text x="112.7" y="84.9">PFBIN1</text>
<text x="115.7" y="87.4">TD +</text>
<text x="116.2" y="90">TD -</text>
<text x="54.7" y="92.5">RXD_3/PHYAD4</text>
<text x="54.7" y="95">IOGND</text>
<text x="114.1" y="92.5">AGND</text>
<text x="115.4" y="95">RD +</text>
<text x="54.7" y="97.6">IOVDD33</text>
<text x="116" y="97.6">RD -</text>
<text x="74.8" y="115.6" transform="rotate(-90 74.8 115.6)">TX_CLK</text>
<text x="77.3" y="115.6" transform="rotate(-90 77.3 115.6)">TX_EN</text>
<text x="79.9" y="115.6" transform="rotate(-90 79.9 115.6)">TXD_0</text>
<text x="82.4" y="115.6" transform="rotate(-90 82.4 115.6)">TXD_1</text>
<text x="84.9" y="115.6" transform="rotate(-90 84.9 115.6)">TXD_2</text>
<text x="87.5" y="115.6" transform="rotate(-90 87.5 115.6)">TXD_3/SNI_MODE</text>
<text x="90" y="115.6" transform="rotate(-90 90 115.6)">PWR_DOWN/INT</text>
<text x="92.6" y="115.6" transform="rotate(-90 92.6 115.6)">TCK</text>
<text x="95.1" y="115.6" transform="rotate(-90 95.1 115.6)">TDO</text>
<text x="97.6" y="115.6" transform="rotate(-90 97.6 115.6)">TMS</text>
<text x="100.2" y="115.6" transform="rotate(-90 100.2 115.6)">TRST</text>
<text x="102.7" y="115.6" transform="rotate(-90 102.7 115.6)">TDI</text>
</g>
<g font-size="2.3" fill="#00f">
<text x="169.9" y="72.9" transform="rotate(-90 169.9 72.9)">+</text>
<text x="206.8" y="107.3">TD+</text>
<text x="207.1" y="112.3">CT</text>
<text x="262.2" y="110">1</text>
<text x="206.8" y="117.4">TD-</text>
<text x="235.8" y="118.7">75R</text>
<text x="262.2" y="114.1">2</text>
<text x="262.2" y="118.2">3</text>
<text x="206.8" y="125">RD+</text>
<text x="262.2" y="122">4</text>
<text x="207.1" y="130.1">CT</text>
<text x="262.2" y="126">5</text>
<text x="262.2" y="129.6">6</text>
<text x="206.8" y="135.2">RD-</text>
<text x="262.2" y="133.4">7</text>
<text x="262.2" y="137.5">8</text>
<text x="206.6" y="142.6">NC</text>
<text x="220.5" y="143.8">1nF</text>
<text x="240.6" y="140.5">75R</text>
<text x="206.6" y="147.6">GND</text>
<text x="240.6" y="145.6">75R</text>
<text x="261.7" y="144.1">Green</text>
<text x="206.8" y="155.5">Shield</text>
<text x="240.3" y="150.9">75R</text>
<text x="261.7" y="151.7">Yellow</text>
<text x="206.8" y="158.1">Shield</text>
</g>
<g font-size="1.8">
<text x="31.8" y="1.9">5</text>
<text x="90.1" y="1.9">4</text>
<text x="148.5" y="1.9">3</text>
<text x="206.9" y="1.9">2</text>
<text x="265.2" y="1.9">1</text>
<text x=".7" y="29.8">D</text>
<text x="295.1" y="29.8">D</text>
<text x=".7" y="81">C</text>
<text x="295.1" y="81">C</text>
<text x=".7" y="132.1">B</text>
<text x="295.1" y="132.1">B</text>
<text x=".7" y="183.3">A</text>
<text x="295.1" y="183.3">A</text>
<text x="31.8" y="209.2">5</text>
<text x="90.1" y="209.2">4</text>
<text x="148.5" y="209.2">3</text>
<text x="206.9" y="209.2">2</text>
<text x="265.2" y="209.2">1</text>
</g>
</svg>
